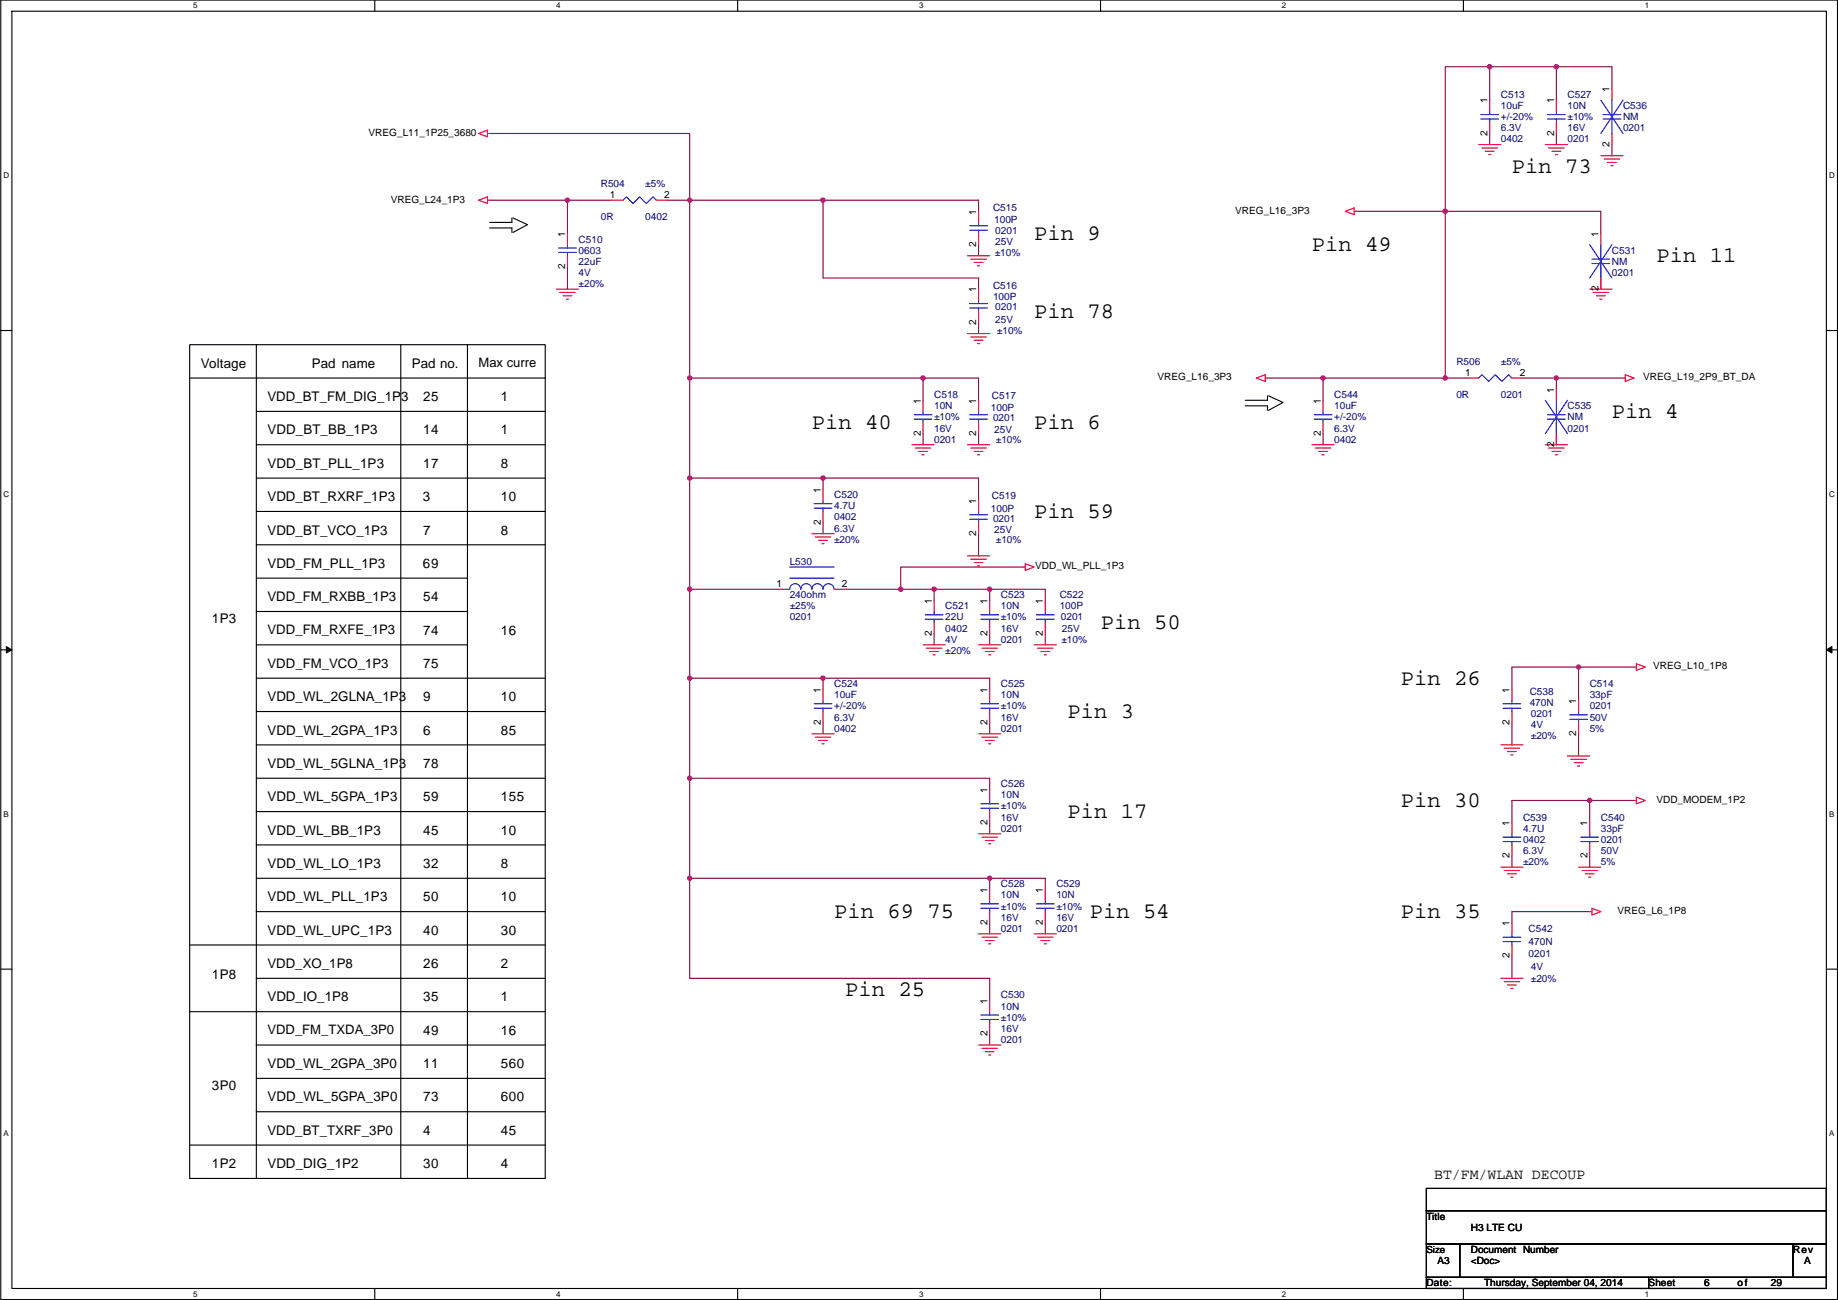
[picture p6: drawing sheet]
<svg xmlns="http://www.w3.org/2000/svg" width="420mm" height="297mm" viewBox="0 0 420 297" stroke-linecap="round" stroke-linejoin="round" font-family="sans-serif">
<path d="M.2 0h419.8v296.9h-419.8zM2.7 2.6h414.8v291.8h-414.8z" fill="none" stroke="#000" stroke-width=".25"/>
<g fill="#fff">
<path d="M44.2 .3h1v2h-1z"/>
<path d="M44.2 294.7h1v2h-1z"/>
</g>
<path d="M85.7 0v2.6M85.7 294.4v2.5" fill="none" stroke="#000" stroke-width=".25"/>
<g fill="#fff">
<path d="M127.1 .3h1v2h-1z"/>
<path d="M127.1 294.7h1v2h-1z"/>
</g>
<path d="M168.6 0v2.6M168.6 294.4v2.5" fill="none" stroke="#000" stroke-width=".25"/>
<g fill="#fff">
<path d="M210.1 .3h1v2h-1z"/>
<path d="M210.1 294.7h1v2h-1z"/>
</g>
<path d="M251.6 0v2.6M251.6 294.4v2.5" fill="none" stroke="#000" stroke-width=".25"/>
<g fill="#fff">
<path d="M293 .3h1v2h-1z"/>
<path d="M293 294.7h1v2h-1z"/>
</g>
<path d="M334.5 0v2.6M334.5 294.4v2.5" fill="none" stroke="#000" stroke-width=".25"/>
<g fill="#fff">
<path d="M376 .3h1v2h-1z"/>
<path d="M376 294.7h1v2h-1z"/>
<path d="M.8 39h1.3v2.1h-1.3z"/>
<path d="M418.1 39h1.3v2.1h-1.3z"/>
<path d="M.8 112h1.3v2h-1.3z"/>
<path d="M418.1 112h1.3v2h-1.3z"/>
</g>
<path d="M.2 75.5h2.5M417.5 75.5h2.5" fill="none" stroke="#000" stroke-width=".25"/>
<g fill="#fff">
<path d="M.8 185h1.2v2h-1.2z"/>
<path d="M418.1 185h1.2v2h-1.2z"/>
</g>
<path d="M.2 148.5h2.5M417.5 148.5h2.5" fill="none" stroke="#000" stroke-width=".25"/>
<path d="M1.4 147.7l1.3 .8-1.3 .7zM417.5 148.5l1.3-.8v1.5z" fill="#000" stroke="#000" stroke-width=".23"/>
<g fill="#fff">
<path d="M.8 257.9h1.2v2h-1.2z"/>
<path d="M418.1 257.9h1.2v2h-1.2z"/>
</g>
<g fill="none" stroke="#000" stroke-width=".25">
<path d="M111.9 52.1h5.1v1M117 49.8v1h-5.1M117.3 49.8l3.3 1.5-3.3 1.8M58.6 78.8h-15.2v190.5h15.2M58.6 78.8v60.9M58.6 78.8h48.3M91.6 78.8v190.5M106.9 78.8h17.7v190.5h-17.7M106.9 78.8v60.9M43.4 86.4h63.5M106.9 86.4h17.7M106.9 86.4h.1"/>
<path d="M124.6 94h-66M284.7 92.7h5v1M289.7 90.4v1.1h-5M290 90.4l3.3 1.6-3.3 1.7M124.6 101.6h-66M124.6 109.2h-66M124.6 116.9h-66M58.6 132.1h48.3M58.6 139.7h48.3M58.6 139.7v45.7M106.9 139.7v45.7M124.6 124.5h-66"/>
<path d="M58.6 147.3h48.3M124.6 155h-66M124.6 162.6h-66M124.6 177.8h-66M124.6 170.2h-66M58.6 185.4v7.7M58.6 193.1v15.2M58.6 185.4h48.3M58.6 193.1h48.3M106.9 185.4h17.7M106.9 193.1h17.7M106.9 185.4v7.7"/>
<path d="M106.9 193.1v15.2M58.6 208.3v15.2M58.6 208.3h48.3M106.9 208.3v15.2M106.9 208.3h17.7M124.6 200.7h-66M124.6 215.9h-81.2M.2 221.4h2.5M58.6 238.8h48.3M58.6 223.5v15.3M58.6 238.8v15.2M58.6 223.5h48.3"/>
<path d="M106.9 223.5v15.3M106.9 238.8v15.2M106.9 223.5h17.7M106.9 238.8h17.7M124.6 231.2h-81.2M417.5 221.4h2.5M58.6 254h48.3M58.6 254v15.3M106.9 254v15.3M106.9 254h17.7M124.6 246.4h-66M58.6 269.3h48.3"/>
<path d="M124.6 261.6h-81.2M326.1 271.5h91.4v5.1h-91.4zM326.1 276.6h91.4v7.6h-91.4zM326.1 291.9h50.8v2.5h-50.8zM326.1 284.2h7.6v7.7h-7.6zM333.7 284.2h76.2v7.7h-76.2zM376.9 291.9h40.6v2.5h-40.6zM409.9 284.2h7.6v7.7h-7.6z"/>
</g>
<g fill="none" stroke="#800040" stroke-width=".25">
<path d="M340.5 15.3h15.3M340.5 15.3h-10.1v33M340.5 15.3v7.6M355.8 15.3h12.7v5M355.8 15.3v7.6M111.9 30.5h45.8v15.2M340.5 30.5v2.5M355.8 30.5v2.5M368.5 33v2.6M111.9 45.7h17.8M129.7 45.7h10.2M129.7 45.7v7.7"/>
<path d="M152.6 45.7h5.1M157.7 45.7v40.7M157.7 45.7h30.4M188.1 45.7h35.6v2.6M188.1 45.7v17.8h35.6v2.6M223.7 55.9v2.5M310.1 48.3h20.3M330.4 48.3h35.5v5.1M330.4 48.3v38.1M129.7 61v5.1M223.7 73.7v2.5M365.9 61v5.1"/>
<path d="M157.7 86.4h53.3M157.7 86.4v22.8M211 86.4h12.7v5.1M211 99.1v2.5M211 86.4v5.1M223.7 99.1v2.5M289.7 86.4h12.7v5.1M302.4 86.4h28M302.4 99.1v2.5M330.4 86.4h5.1M348.2 86.4h7.6M355.8 96.5v5.1"/>
<path d="M355.8 86.4v2.5M355.8 86.4h15.2M157.7 109.2v25.4M157.7 109.2h30.4M188.1 109.2h35.6v5.1M188.1 109.2v2.6M188.1 119.4v2.5M157.7 134.6v20.4M157.7 134.6h20.3M193.2 134.6h12.7M213.5 134.6h12.7M213.5 134.6v2.6"/>
<path d="M223.7 121.9v5.1M226.2 134.6v2.6M226.2 134.6h12.7v2.6M233.9 129.6h-28v5h7.6M157.7 155h30.4M157.7 155v22.8M188.1 155h38.1v2.5M188.1 155v2.5M213.5 144.8v2.5M226.2 144.8v2.5M238.9 144.8v2.5M360.9 152.4h12.7"/>
<path d="M360.9 152.4h-15.3v5.1M360.9 152.4v7.6M157.7 177.8h68.5v2.6M157.7 177.8v22.9M188.1 165.1v2.6M226.2 165.1v2.6M345.6 165.1v5.1M360.9 167.7v5M226.2 188v2.5M345.6 195.6v2.5M363.4 182.9h-17.8v5.1M363.4 195.6v2.5"/>
<path d="M363.4 182.9v5.1M363.4 182.9h10.2M157.7 200.7h68.5M157.7 200.7v22.8h68.5v5.1M226.2 210.8v2.6M226.2 200.7h12.7v2.5M226.2 200.7v2.5M238.9 210.8v2.6M345.6 218.5v5M363.4 208.3h-17.8v2.5M226.2 236.2v2.6"/>
</g>
<g fill="#f0f" stroke="#f0f" stroke-width=".25">
<circle cx="188.1" cy="45.7" r=".5"/>
<circle cx="302.4" cy="86.4" r=".5"/>
<circle cx="330.4" cy="86.4" r=".5"/>
<circle cx="157.6" cy="86.4" r=".5"/>
<circle cx="157.6" cy="45.7" r=".5"/>
<circle cx="157.6" cy="109.2" r=".5"/>
<circle cx="188.1" cy="109.2" r=".5"/>
<circle cx="188.1" cy="154.9" r=".5"/>
<circle cx="157.6" cy="177.8" r=".5"/>
<circle cx="226.2" cy="200.7" r=".5"/>
<circle cx="157.6" cy="200.7" r=".5"/>
<circle cx="157.6" cy="154.9" r=".5"/>
<circle cx="157.6" cy="134.6" r=".5"/>
<circle cx="226.2" cy="134.6" r=".5"/>
<circle cx="211" cy="86.4" r=".5"/>
<circle cx="129.7" cy="45.7" r=".5"/>
<circle cx="330.4" cy="48.3" r=".5"/>
<circle cx="205.9" cy="134.6" r=".5"/>
<circle cx="213.5" cy="134.6" r=".5"/>
<circle cx="355.8" cy="15.2" r=".5"/>
<circle cx="340.5" cy="15.2" r=".5"/>
<circle cx="360.8" cy="152.4" r=".5"/>
<circle cx="355.8" cy="86.4" r=".5"/>
<circle cx="363.4" cy="182.9" r=".5"/>
</g>
<g fill="none" stroke="#f00" stroke-width=".25">
<path d="M109.4 30.5l2-.8v1.6zM111.4 30.5h.5M338 33h5.1M338.8 33.8h3.5M339.5 34.6h2.1M340.3 35.3h.5M340.5 22.9v2.5M340.5 28v2.5M353.2 33h5.1M354 33.8h3.6M354.8 34.6h2M355.5 35.3h.5"/>
<path d="M355.8 22.9v2.5M355.8 28v2.5M365.9 35.6h5.1M366.7 36.3h3.6M367.5 37.1h2M368.2 37.9h.5M368.5 20.3v2.6M368.5 30.5v2.5M109.4 45.7l2-.7v1.5zM111.4 45.7h.5M129.7 53.4v2.5M129.7 58.4v2.6"/>
<path d="M139.9 45.7h2.5M150 45.7h2.6M221.2 58.4h5M221.9 59.2h3.6M222.7 60h2M223.7 48.3v2.5M223.7 53.4v2.5M307.5 48.3l2.1-.8v1.5zM309.6 48.3h.5M365.9 53.4v2.5M127.2 66.1h5.1M127.9 66.8h3.6"/>
<path d="M128.7 67.6h2M129.5 68.3h.5M221.2 76.2h5M221.9 77h3.6M222.7 77.7h2M223.4 60.7h.6M223.4 78.5h.6M223.7 66.1v2.5M223.7 71.1v2.6M363.4 66.1h5.1M364.2 66.8h3.5M364.9 67.6h2.1"/>
<path d="M365.7 68.3h.5M365.9 63.5v2.6M211 91.5v2.5M211 96.5v2.6M223.7 91.5v2.5M223.7 96.5v2.6M287.2 86.4l2-.8v1.5zM289.2 86.4h.5M302.4 91.5v2.5M302.4 96.5v2.6M335.5 86.4h2.5M345.6 86.4h2.6"/>
<path d="M355.8 88.9v2.6M355.8 99.1v2.5M371 86.4h.5M371.5 85.6l2.1 .8-2.1 .7zM188.1 111.8v2.5M188.1 116.9v2.5M208.5 101.6h5M209.2 102.4h3.6M210 103.1h2M210.7 103.9h.6M221.2 101.6h5M221.9 102.4h3.6"/>
<path d="M222.7 103.1h2M223.4 103.9h.6M223.7 114.3v2.6M223.7 119.4v2.5M299.9 101.6h5.1M300.7 102.4h3.5M301.4 103.1h2.1M302.2 103.9h.5M353.2 101.6h5.1M354 102.4h3.6M354.8 103.1h2M355.5 103.9h.5"/>
<path d="M178 134.6h2.5M185.6 121.9h5.1M186.4 122.7h3.5M187.1 123.5h2.1M187.9 124.2h.5M190.7 134.6h2.5M213.5 137.2v2.5M221.2 127h5M221.9 127.8h3.6M222.7 128.5h2M223.4 129.3h.6M226.2 137.2v2.5"/>
<path d="M233.9 129.6h.5M234.4 128.8l2 .8-2 .7zM238.9 137.2v2.5M188.1 157.5v2.5M211 147.3h5.1M211.8 148.1h3.5M212.5 148.9h2.1M213.3 149.6h.5M213.5 142.3v2.5M223.7 147.3h5.1M224.5 148.1h3.5M225.2 148.9h2.1"/>
<path d="M226 149.6h.5M226.2 142.3v2.5M226.2 157.5v2.5M236.4 147.3h5.1M237.2 148.1h3.5M237.9 148.9h2.1M238.7 149.6h.5M238.9 142.3v2.5M345.6 157.5v2.5M373.6 152.4h.5M374.1 151.7l2 .7-2 .8zM185.6 167.7h5.1"/>
<path d="M186.4 168.4h3.5M187.1 169.2h2.1M187.9 169.9h.5M188.1 162.6v2.5M223.7 167.7h5.1M224.5 168.4h3.5M225.2 169.2h2.1M226 169.9h.5M226.2 162.6v2.5M343.1 170.2h5.1M343.8 171h3.6M344.6 171.7h2"/>
<path d="M345.4 172.5h.5M345.6 162.6v2.5M358.3 172.7h5.1M359.1 173.5h3.5M359.8 174.3h2.1M360.6 175h.5M360.9 160v2.6M360.9 165.1v2.6M223.7 190.5h5.1M224.5 191.3h3.5M225.2 192h2.1M226 192.8h.5"/>
<path d="M226.2 180.4v2.5M226.2 185.4v2.6M343.1 198.1h5.1M343.8 198.9h3.6M344.6 199.7h2M345.6 188v2.5M345.6 193.1v2.5M360.9 198.1h5M361.6 198.9h3.6M362.4 199.7h2M363.4 188v2.5M363.4 193.1v2.5"/>
<path d="M373.6 182.9h.5M374.1 182.1l2 .8-2 .8zM223.7 213.4h5.1M224.5 214.1h3.5M225.2 214.9h2.1M226 215.7h.5M226.2 203.2v2.6M226.2 208.3v2.5M236.4 213.4h5.1M237.2 214.1h3.5M237.9 214.9h2.1M238.7 215.7h.5"/>
<path d="M238.9 203.2v2.6M238.9 208.3v2.5M345.4 200.4h.5M345.6 210.8v2.6M345.6 215.9v2.6M363.1 200.4h.6M363.4 208.3h.5M363.9 207.5l2 .8-2 .8zM223.7 238.8h5.1M224.5 239.5h3.5M226.2 228.6v2.6M226.2 233.7v2.5"/>
<path d="M343.1 223.5h5.1M343.8 224.3h3.6M344.6 225.1h2M345.4 225.8h.5M225.2 240.3h2.1M226 241.1h.5"/>
</g>
<g fill="none" stroke="#00f" stroke-width=".25">
<path d="M338.5 26.2h4.1M338.5 27.2h4.1M340.5 25.4v.8M340.5 27.2v.8M353.7 26.2h4.1M353.7 27.2h4.1M355.8 25.4v.8M355.8 27.2v.8M365.9 22.9l5.1 7.6M366.4 26.2h4.1M366.4 27.2h4.1M368.5 22.9v3.3"/>
<path d="M368.5 27.2v3.3M371 22.9l-5.1 7.6M127.7 56.7h4.1M127.7 57.7h4.1M129.7 55.9v.8M129.7 57.7v.7M142.4 45.7l.8-.7 1.5 1.5 1.5-1.5 1.6 1.5 1.5-1.5 .7 .7M221.7 51.6h4M221.7 52.6h4M223.7 50.8v.8M223.7 52.6v.8M363.4 55.9l5.1 7.6"/>
<path d="M363.9 59.2h4.1M365.9 55.9v3.3M368.5 55.9l-5.1 7.6M221.7 69.4h4M221.7 70.4h4M223.7 68.6v.8M223.7 70.4v.7M363.9 60.2h4.1M365.9 60.2v3.3M209 94.8h4M209 95.8h4M211 94v.8"/>
<path d="M211 95.8v.7M221.7 94.8h4M221.7 95.8h4M223.7 94v.8M223.7 95.8v.7M300.4 94.8h4.1M300.4 95.8h4.1M302.4 94v.8M302.4 95.8v.7M338 86.4l.8-.8 1.5 1.5 1.5-1.5 1.5 1.5 1.6-1.5 .7 .8M353.2 91.5l5.1 7.6M353.7 94.8h4.1"/>
<path d="M353.7 95.8h4.1M355.8 91.5v3.3M355.8 95.8v3.3M358.3 91.5l-5.1 7.6M186.1 115.1h4.1M186.1 116.1h4.1M188.1 114.3v.8M188.1 116.1v.8M221.7 117.6h4M221.7 118.6h4M223.7 116.9v.7M223.7 118.6v.8"/>
<path d="M180.5 132.1h10.2M180.5 129.6h10.2M180.5 134.6a1.26 1.26 0 0 1 1.3-1.2 1.26 1.26 0 0 1 1.2 1.2 1.27 1.27 0 0 1 1.3-1.2 1.27 1.27 0 0 1 1.3 1.2M185.6 134.6a1.26 1.26 0 0 1 1.3-1.2 1.26 1.26 0 0 1 1.2 1.2 1.27 1.27 0 0 1 1.3-1.2 1.27 1.27 0 0 1 1.3 1.2M213.5 139.7v.8M226.2 139.7v.8M238.9 139.7v.8M211.5 140.5h4.1M211.5 141.5h4.1M213.5 141.5v.8M224.2 140.5h4.1M224.2 141.5h4.1"/>
<path d="M226.2 141.5v.8M236.9 140.5h4.1M236.9 141.5h4.1M238.9 141.5v.8M186.1 160.8h4.1M186.1 161.8h4.1M188.1 160v.8M188.1 161.8v.8M224.2 160.8h4.1M224.2 161.8h4.1M226.2 160v.8M226.2 161.8v.8"/>
<path d="M343.6 160.8h4.1M343.6 161.8h4.1M345.6 160v.8M345.6 161.8v.8M358.8 163.3h4.1M358.8 164.4h4.1M360.9 162.6v.7M360.9 164.4v.7M224.2 183.7h4.1M224.2 184.7h4.1M226.2 182.9v.8M226.2 184.7v.7"/>
<path d="M343.6 191.3h4.1M343.6 192.3h4.1M345.6 190.5v.8M345.6 192.3v.8M361.4 191.3h4M361.4 192.3h4M363.4 190.5v.8M363.4 192.3v.8M224.2 206.5h4.1M224.2 207.5h4.1M226.2 205.8v.7M226.2 207.5v.8"/>
<path d="M236.9 206.5h4.1M236.9 207.5h4.1M238.9 205.8v.7M238.9 207.5v.8M343.6 214.1h4.1M343.6 215.2h4.1M345.6 213.4v.7M345.6 215.2v.7M224.2 231.9h4.1M224.2 232.9h4.1M226.2 231.2v.7M226.2 232.9v.8"/>
</g>
<g font-size="5.1">
<text x="345.6" y="39.6">Pin 73</text>
<text x="236.4" y="54.9">Pin 9</text>
<text x="299.9" y="57.4">Pin 49</text>
<text x="378.6" y="59.9">Pin 11</text>
<text x="236.4" y="72.6">Pin 78</text>
<text x="368.5" y="95.5">Pin 4</text>
<text x="185.6" y="98">Pin 40</text>
<text x="236.4" y="98">Pin 6</text>
<text x="236.4" y="118.4">Pin 59</text>
<text x="251.6" y="143.8">Pin 50</text>
<text x="320.2" y="156.5">Pin 26</text>
<text x="244" y="164.1">Pin 3</text>
<text x="320.2" y="184.4">Pin 30</text>
<text x="244" y="186.9">Pin 17</text>
<text x="190.7" y="209.8">Pin 69 75</text>
<text x="249.1" y="209.8">Pin 54</text>
<text x="320.2" y="209.8">Pin 35</text>
<text x="193.2" y="227.6">Pin 25</text>
</g>
<text font-size="3.4" x="327.8" y="269.5">BT/FM/WLAN DECOUP</text>
<g font-size="3">
<text x="109.4" y="83.9">Max curre</text>
<text x="45.9" y="84">Voltage</text>
<text x="71.3" y="84">Pad name</text>
<text x="94.2" y="84">Pad no.</text>
<text x="61.1" y="91.7">VDD_BT_FM_DIG_1P3</text>
<text x="96.7" y="91.7">25</text>
<text x="114.5" y="91.7">1</text>
<text x="61.1" y="99.3">VDD_BT_BB_1P3</text>
<text x="96.7" y="99.3">14</text>
<text x="114.5" y="99.3">1</text>
<text x="61.1" y="106.9">VDD_BT_PLL_1P3</text>
<text x="96.7" y="106.9">17</text>
<text x="114.5" y="106.9">8</text>
<text x="61.1" y="114.5">VDD_BT_RXRF_1P3</text>
<text x="96.7" y="114.5">3</text>
<text x="114.5" y="114.5">10</text>
<text x="61.1" y="122.1">VDD_BT_VCO_1P3</text>
<text x="96.7" y="122.1">7</text>
<text x="114.5" y="122.1">8</text>
<text x="61.1" y="129.8">VDD_FM_PLL_1P3</text>
<text x="96.7" y="129.8">69</text>
<text x="61.1" y="137.4">VDD_FM_RXBB_1P3</text>
<text x="96.7" y="137.4">54</text>
<text x="48.4" y="142.5">1P3</text>
<text x="61.1" y="144.9">VDD_FM_RXFE_1P3</text>
<text x="96.7" y="145">74</text>
<text x="114.5" y="145">16</text>
<text x="61.1" y="152.6">VDD_FM_VCO_1P3</text>
<text x="96.7" y="152.6">75</text>
<text x="61.1" y="160.2">VDD_WL_2GLNA_1P3</text>
<text x="96.7" y="160.2">9</text>
<text x="114.5" y="160.2">10</text>
<text x="61.1" y="167.9">VDD_WL_2GPA_1P3</text>
<text x="96.7" y="167.9">6</text>
<text x="114.5" y="167.9">85</text>
<text x="61.1" y="175.5">VDD_WL_5GLNA_1P3</text>
<text x="96.7" y="175.5">78</text>
<text x="61.1" y="183.1">VDD_WL_5GPA_1P3</text>
<text x="96.7" y="183.1">59</text>
<text x="114.5" y="183.1">155</text>
<text x="61.1" y="190.7">VDD_WL_BB_1P3</text>
<text x="96.7" y="190.7">45</text>
<text x="114.5" y="190.7">10</text>
<text x="61.1" y="198.3">VDD_WL_LO_1P3</text>
<text x="96.7" y="198.3">32</text>
<text x="114.5" y="198.3">8</text>
<text x="61.1" y="206">VDD_WL_PLL_1P3</text>
<text x="96.7" y="206">50</text>
<text x="114.5" y="206">10</text>
<text x="61.1" y="213.6">VDD_WL_UPC_1P3</text>
<text x="96.7" y="213.6">40</text>
<text x="114.5" y="213.6">30</text>
<text x="61.1" y="221.2">VDD_XO_1P8</text>
<text x="96.7" y="221.2">26</text>
<text x="114.5" y="221.2">2</text>
<text x="48.4" y="223.7">1P8</text>
<text x="61.1" y="228.8">VDD_IO_1P8</text>
<text x="96.7" y="228.8">35</text>
<text x="114.5" y="228.8">1</text>
<text x="61.1" y="236.4">VDD_FM_TXDA_3P0</text>
<text x="96.7" y="236.4">49</text>
<text x="114.5" y="236.4">16</text>
<text x="61.1" y="244.1">VDD_WL_2GPA_3P0</text>
<text x="96.7" y="244.1">11</text>
<text x="114.5" y="244.1">560</text>
<text x="48.4" y="249.1">3P0</text>
<text x="61.1" y="251.7">VDD_WL_5GPA_3P0</text>
<text x="96.7" y="251.7">73</text>
<text x="114.5" y="251.7">600</text>
<text x="61.1" y="259.3">VDD_BT_TXRF_3P0</text>
<text x="96.7" y="259.3">4</text>
<text x="114.5" y="259.3">45</text>
<text x="48.4" y="266.9">1P2</text>
<text x="61.1" y="266.9">VDD_DIG_1P2</text>
<text x="96.7" y="266.9">30</text>
<text x="114.5" y="266.9">4</text>
</g>
<g font-size="2.3">
<text x="340" y="23.6" transform="rotate(-90 340 23.6)">1</text>
<text x="355.2" y="23.6" transform="rotate(-90 355.2 23.6)">1</text>
<text x="367.9" y="21.1" transform="rotate(-90 367.9 21.1)">1</text>
<text x="84.3" y="31">VREG_L11_1P25_3680</text>
<text x="340" y="31" transform="rotate(-90 340 31)">2</text>
<text x="355.2" y="31" transform="rotate(-90 355.2 31)">2</text>
<text x="367.9" y="33.6" transform="rotate(-90 367.9 33.6)">2</text>
<text x="89.3" y="46.3">VREG_L24_1P3</text>
<text x="139.4" y="45.2">1</text>
<text x="151.8" y="45.2">2</text>
<text x="223.2" y="49" transform="rotate(-90 223.2 49)">1</text>
<text x="282.4" y="48.8">VREG_L16_3P3</text>
<text x="129.2" y="54.1" transform="rotate(-90 129.2 54.1)">1</text>
<text x="223.2" y="56.4" transform="rotate(-90 223.2 56.4)">2</text>
<text x="365.4" y="54.1" transform="rotate(-90 365.4 54.1)">1</text>
<text x="129.2" y="61.5" transform="rotate(-90 129.2 61.5)">2</text>
<text x="223.2" y="66.8" transform="rotate(-90 223.2 66.8)">1</text>
<text x="365.4" y="66.6" transform="rotate(-90 365.4 66.6)">2</text>
<text x="223.2" y="74.2" transform="rotate(-90 223.2 74.2)">2</text>
<text x="264.6" y="86.9">VREG_L16_3P3</text>
<text x="335" y="85.9">1</text>
<text x="347.4" y="85.9">2</text>
<text x="355.2" y="89.7" transform="rotate(-90 355.2 89.7)">1</text>
<text x="375.6" y="86.9">VREG_L19_2P9_BT_DA</text>
<text x="210.5" y="92.2" transform="rotate(-90 210.5 92.2)">1</text>
<text x="223.2" y="92.2" transform="rotate(-90 223.2 92.2)">1</text>
<text x="301.9" y="92.2" transform="rotate(-90 301.9 92.2)">1</text>
<text x="210.5" y="99.6" transform="rotate(-90 210.5 99.6)">2</text>
<text x="223.2" y="99.6" transform="rotate(-90 223.2 99.6)">2</text>
<text x="301.9" y="99.6" transform="rotate(-90 301.9 99.6)">2</text>
<text x="355.2" y="102.2" transform="rotate(-90 355.2 102.2)">2</text>
<text x="187.6" y="112.5" transform="rotate(-90 187.6 112.5)">1</text>
<text x="187.6" y="119.9" transform="rotate(-90 187.6 119.9)">2</text>
<text x="223.2" y="115.1" transform="rotate(-90 223.2 115.1)">1</text>
<text x="223.2" y="122.5" transform="rotate(-90 223.2 122.5)">2</text>
<text x="236.7" y="130.1">VDD_WL_PLL_1P3</text>
<text x="177.5" y="134.1">1</text>
<text x="192.5" y="134.1">2</text>
<text x="213" y="137.9" transform="rotate(-90 213 137.9)">1</text>
<text x="225.7" y="137.9" transform="rotate(-90 225.7 137.9)">1</text>
<text x="238.4" y="137.9" transform="rotate(-90 238.4 137.9)">1</text>
<text x="213" y="145.3" transform="rotate(-90 213 145.3)">2</text>
<text x="225.7" y="145.3" transform="rotate(-90 225.7 145.3)">2</text>
<text x="238.4" y="145.3" transform="rotate(-90 238.4 145.3)">2</text>
<text x="377.9" y="153">VREG_L10_1P8</text>
<text x="187.6" y="158.3" transform="rotate(-90 187.6 158.3)">1</text>
<text x="225.7" y="158.3" transform="rotate(-90 225.7 158.3)">1</text>
<text x="345.1" y="158.3" transform="rotate(-90 345.1 158.3)">1</text>
<text x="360.3" y="160.8" transform="rotate(-90 360.3 160.8)">1</text>
<text x="187.6" y="165.7" transform="rotate(-90 187.6 165.7)">2</text>
<text x="225.7" y="165.7" transform="rotate(-90 225.7 165.7)">2</text>
<text x="345.1" y="165.7" transform="rotate(-90 345.1 165.7)">2</text>
<text x="360.3" y="168.2" transform="rotate(-90 360.3 168.2)">2</text>
<text x="225.7" y="181.1" transform="rotate(-90 225.7 181.1)">1</text>
<text x="378.6" y="183.4">VDD_MODEM_1P2</text>
<text x="225.7" y="188.5" transform="rotate(-90 225.7 188.5)">2</text>
<text x="345.1" y="188.7" transform="rotate(-90 345.1 188.7)">1</text>
<text x="362.9" y="188.7" transform="rotate(-90 362.9 188.7)">1</text>
<text x="345.1" y="196.1" transform="rotate(-90 345.1 196.1)">2</text>
<text x="362.9" y="196.1" transform="rotate(-90 362.9 196.1)">2</text>
<text x="225.7" y="204" transform="rotate(-90 225.7 204)">1</text>
<text x="238.4" y="204" transform="rotate(-90 238.4 204)">1</text>
<text x="369.7" y="208.8">VREG_L6_1P8</text>
<text x="225.7" y="211.4" transform="rotate(-90 225.7 211.4)">2</text>
<text x="238.4" y="211.4" transform="rotate(-90 238.4 211.4)">2</text>
<text x="345.1" y="211.6" transform="rotate(-90 345.1 211.6)">1</text>
<text x="345.1" y="219" transform="rotate(-90 345.1 219)">2</text>
<text x="225.7" y="229.4" transform="rotate(-90 225.7 229.4)">1</text>
<text x="225.7" y="236.8" transform="rotate(-90 225.7 236.8)">2</text>
<text x="326.1" y="278.7">Title</text>
<text x="336.2" y="281.2">H3 LTE CU</text>
<text x="336.2" y="286.3">Document Number</text>
<text x="409.9" y="286.3">Rev</text>
<text x="326.1" y="293.9">Date:</text>
<text x="328.6" y="288.8">A3</text>
<text x="336.2" y="288.8">&lt;Doc&gt;</text>
<text x="339.3" y="293.9">Thursday, September 04, 2014</text>
<text x="376.9" y="293.9">Sheet</text>
<text x="389.6" y="293.9">6</text>
<text x="397.2" y="293.9">of</text>
<text x="404.8" y="293.9">29</text>
<text x="412.4" y="288.8">A</text>
</g>
<g font-size="2.3" fill="#000080">
<text x="343.1" y="22.4">C513</text>
<text x="358.3" y="22.4">C527</text>
<text x="343.1" y="24.9">10uF</text>
<text x="343.1" y="27.5">+/-20%</text>
<text x="358.3" y="24.9">10N</text>
<text x="358.3" y="27.5">±10%</text>
<text x="371" y="24.9">C536</text>
<text x="371" y="27.5">NM</text>
<text x="343.1" y="32.6">0402</text>
<text x="343.1" y="30">6.3V</text>
<text x="358.3" y="30">16V</text>
<text x="358.3" y="32.6">0201</text>
<text x="371" y="30">0201</text>
<text x="137.3" y="42.7">R504</text>
<text x="147.5" y="42.7">±5%</text>
<text x="137.3" y="50.3">0R</text>
<text x="147.5" y="50.3">0402</text>
<text x="227" y="48.3">C515</text>
<text x="227.3" y="50.8">100P</text>
<text x="227.5" y="53.4">0201</text>
<text x="132.3" y="55.4">C510</text>
<text x="132.3" y="58">0603</text>
<text x="227.4" y="58.5">±10%</text>
<text x="227.5" y="55.9">25V</text>
<text x="368.5" y="58">C531</text>
<text x="132.3" y="60.5">22uF</text>
<text x="132.3" y="63">4V</text>
<text x="132.3" y="65.6">±20%</text>
<text x="368.5" y="60.5">NM</text>
<text x="368.5" y="63">0201</text>
<text x="227" y="66.1">C516</text>
<text x="227" y="68.6">100P</text>
<text x="227.5" y="70.9">0201</text>
<text x="227.5" y="73.7">25V</text>
<text x="227.9" y="76.2">±10%</text>
<text x="332.9" y="83.4">R506</text>
<text x="343.1" y="83.4">±5%</text>
<text x="213.5" y="91">C518</text>
<text x="213.5" y="93.5">10N</text>
<text x="226.5" y="94">100P</text>
<text x="226.7" y="91.2">C517</text>
<text x="305" y="91">C544</text>
<text x="305" y="93.5">10uF</text>
<text x="332.9" y="91">0R</text>
<text x="343.1" y="91">0201</text>
<text x="358.3" y="93.5">C535</text>
<text x="213.5" y="98.6">16V</text>
<text x="213.5" y="96.1">±10%</text>
<text x="213.5" y="101.1">0201</text>
<text x="227" y="96.3">0201</text>
<text x="227.3" y="98.8">25V</text>
<text x="227.6" y="101.1">±10%</text>
<text x="305" y="101.1">0402</text>
<text x="305" y="98.6">6.3V</text>
<text x="305" y="96.1">+/-20%</text>
<text x="358.3" y="96.1">NM</text>
<text x="358.3" y="98.6">0201</text>
<text x="190.7" y="113.8">C520</text>
<text x="190.7" y="116.4">4.7U</text>
<text x="190.7" y="118.9">0402</text>
<text x="226.5" y="116.9">100P</text>
<text x="226.7" y="114.1">C519</text>
<text x="227" y="119.2">0201</text>
<text x="190.7" y="121.5">6.3V</text>
<text x="190.7" y="124">±20%</text>
<text x="227.3" y="121.7">25V</text>
<text x="227.6" y="124">±10%</text>
<text x="180.5" y="129.1">L530</text>
<text x="180.5" y="136.7">240ohm</text>
<text x="228.8" y="136.7">C523</text>
<text x="242.2" y="136.7">C522</text>
<text x="180.5" y="139.2">±25%</text>
<text x="180.5" y="141.8">0201</text>
<text x="216.1" y="139.2">C521</text>
<text x="216.1" y="141.8">22U</text>
<text x="228.8" y="139.2">10N</text>
<text x="228.8" y="141.8">±10%</text>
<text x="242.2" y="139.2">100P</text>
<text x="242.5" y="141.8">0201</text>
<text x="216.1" y="144.3">0402</text>
<text x="216.1" y="146.9">4V</text>
<text x="216.1" y="149.4">±20%</text>
<text x="228.8" y="144.3">16V</text>
<text x="228.8" y="146.9">0201</text>
<text x="242.6" y="146.9">±10%</text>
<text x="242.7" y="144.3">25V</text>
<text x="190.7" y="157">C524</text>
<text x="190.7" y="159.6">10uF</text>
<text x="228.8" y="157">C525</text>
<text x="228.8" y="159.6">10N</text>
<text x="349.7" y="158.8">C538</text>
<text x="349.7" y="161.3">470N</text>
<text x="363.4" y="157">C514</text>
<text x="363.4" y="159.6">33pF</text>
<text x="190.7" y="167.2">0402</text>
<text x="190.7" y="164.6">6.3V</text>
<text x="190.7" y="162.1">+/-20%</text>
<text x="228.8" y="164.6">16V</text>
<text x="228.8" y="162.1">±10%</text>
<text x="228.8" y="167.2">0201</text>
<text x="349.9" y="163.9">0201</text>
<text x="349.9" y="166.4">4V</text>
<text x="363.4" y="162.1">0201</text>
<text x="363.4" y="164.6">50V</text>
<text x="363.4" y="167.2">5%</text>
<text x="349.9" y="169">±20%</text>
<text x="228.8" y="179.9">C526</text>
<text x="228.8" y="182.4">10N</text>
<text x="228.8" y="185">±10%</text>
<text x="228.8" y="187.5">16V</text>
<text x="228.8" y="190">0201</text>
<text x="348.2" y="187.5">C539</text>
<text x="348.2" y="190">4.7U</text>
<text x="365.9" y="187.5">C540</text>
<text x="365.9" y="190">33pF</text>
<text x="348.2" y="192.6">0402</text>
<text x="348.2" y="195.1">6.3V</text>
<text x="348.2" y="197.7">±20%</text>
<text x="365.9" y="192.6">0201</text>
<text x="365.9" y="195.1">50V</text>
<text x="365.9" y="197.7">5%</text>
<text x="228.8" y="202.7">C528</text>
<text x="241.5" y="202.7">C529</text>
<text x="228.8" y="205.3">10N</text>
<text x="228.8" y="207.8">±10%</text>
<text x="241.5" y="205.3">10N</text>
<text x="241.5" y="207.8">±10%</text>
<text x="228.8" y="210.4">16V</text>
<text x="228.8" y="212.9">0201</text>
<text x="241.5" y="210.4">16V</text>
<text x="241.5" y="212.9">0201</text>
<text x="349.4" y="212.9">C542</text>
<text x="349.4" y="215.9">470N</text>
<text x="349.4" y="218.7">0201</text>
<text x="349.9" y="221.5">4V</text>
<text x="349.9" y="224.3">±20%</text>
<text x="228.8" y="228.1">C530</text>
<text x="228.8" y="230.7">10N</text>
<text x="228.8" y="233.2">±10%</text>
<text x="228.8" y="235.8">16V</text>
<text x="228.8" y="238.3">0201</text>
</g>
<text font-size="2.2" x="326.1" y="286.2">Size</text>
<g font-size="1.8">
<text x="44.2" y="1.9">5</text>
<text x="127.1" y="1.9">4</text>
<text x="210.1" y="1.9">3</text>
<text x="293" y="1.9">2</text>
<text x="376" y="1.9">1</text>
<text x=".8" y="40.7">D</text>
<text x="418.1" y="40.7">D</text>
<text x=".8" y="113.6">C</text>
<text x="418.1" y="113.6">C</text>
<text x=".8" y="186.6">B</text>
<text x="418.1" y="186.6">B</text>
<text x=".8" y="259.5">A</text>
<text x="418.1" y="259.5">A</text>
<text x="44.2" y="296.3">5</text>
<text x="127.1" y="296.3">4</text>
<text x="210.1" y="296.3">3</text>
<text x="293" y="296.3">2</text>
<text x="376" y="296.3">1</text>
</g>
</svg>
